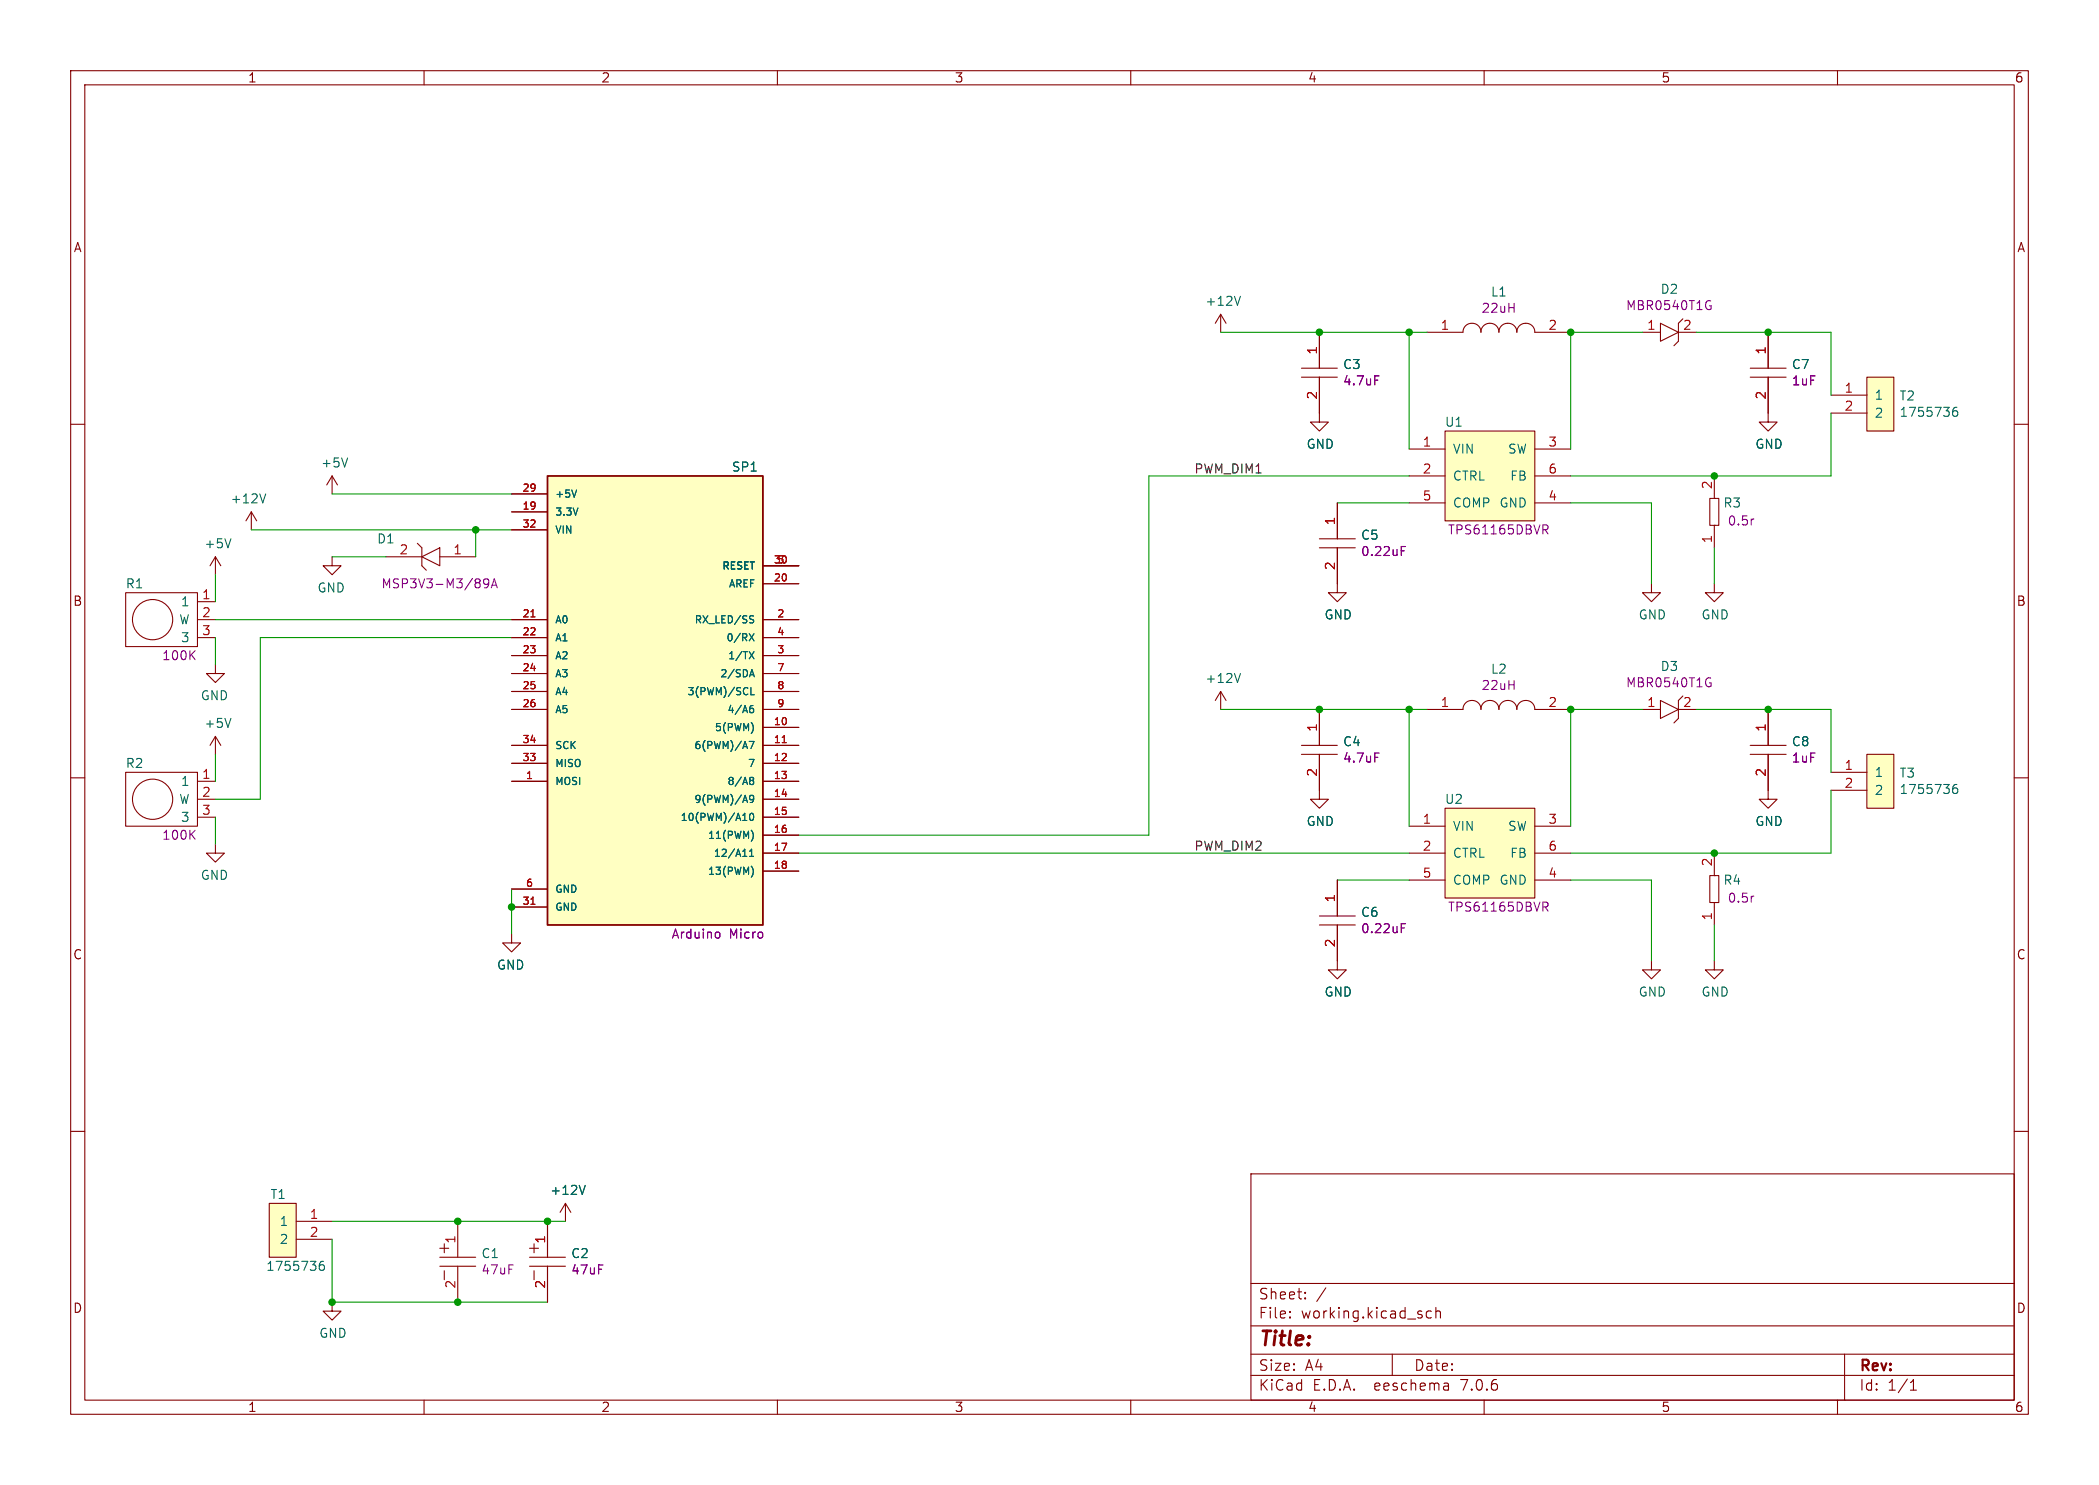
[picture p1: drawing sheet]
<svg xmlns="http://www.w3.org/2000/svg" width="297mm" height="210mm" viewBox="0 0 297 210" stroke-linecap="round" stroke-linejoin="round" font-family="sans-serif">
<g fill="none" stroke="#840000" stroke-width=".15">
<path d="M10 10h277v190h-277zM12 12h273v186h-273zM60 10v2M110 10v2M160 10v2M210 10v2M260 10v2M10 60h2M172.7 44.5v2.5M172.7 44.5l-.7 1.2M172.7 44.5l.8 1.2M184.1 52.1h5.1"/>
<path d="M184.1 53.3h5.1M186.7 53.3v6.4h1.3l-1.3 1.3-1.3-1.3h1.3M186.7 47v5.1M201.9 47h5.1a1.27 1.27 0 0 1 1.3-1.3 1.27 1.27 0 0 1 1.2 1.3 1.27 1.27 0 0 1 1.3-1.3 1.27 1.27 0 0 1 1.3 1.3 1.27 1.27 0 0 1 1.3-1.3 1.27 1.27 0 0 1 1.2 1.3 1.27 1.27 0 0 1 1.3-1.3 1.27 1.27 0 0 1 1.3 1.3h5M232.4 47h2.5M234.9 45.7l2.6 1.3-2.6 1.3zM237.5 45.7v2.6l-.6 .6M237.5 47h2.5M247.6 52.1h5.1M247.6 53.3h5.1M250.2 53.3v6.4h1.3l-1.3 1.3-1.3-1.3h1.3M250.2 47v5.1"/>
<path d="M259.1 55.9h5.1M259.1 58.4h5.1M264.2 53.3h3.8v7.7h-3.8zM285 60h2M30.5 78.7l-.8 1.3M30.5 78.7v2.6M30.5 78.7l.7 1.3M35.6 72.4l.7 1.3M35.6 72.4v2.5M35.6 72.4l-.8 1.3M47 78.7v1.3h-1.3l1.3 1.3 1.3-1.3h-1.3M47 67.3l-.8 1.3"/>
<path d="M47 67.3v2.6M47 67.3l.8 1.3M54.6 78.7h5.1M59.1 76.8l.6 .7v2.5l.6 .6M59.7 78.7l2.5-1.2v2.5zM62.2 78.7h5.1M72.4 72.4h5.1M72.4 69.9h5.1M72.4 74.9h5.1M186.7 76.2h5.1M186.7 77.5h5.1M189.2 77.5v6.3h1.3l-1.3 1.3-1.2-1.3h1.2"/>
<path d="M189.2 71.1v5.1M199.4 63.5h5.1M199.4 67.3h5.1M199.4 71.1h5.1M204.5 61h12.7v12.7h-12.7zM217.2 63.5h5M217.2 67.3h5M217.2 71.1h5M241.9 70.5h1.3v3.8h-1.3zM242.6 74.3h.1M242.6 70.5h.1M242.6 67.3v3.2"/>
<path d="M242.6 74.3v3.2M17.8 83.8h10.1v7.6h-10.1zM27.9 85.1h2.6M27.9 87.6h2.6M27.9 90.2h2.6M30.5 94v1.3h-1.3l1.3 1.2 1.2-1.2h-1.2M72.4 87.6h5.1M72.4 90.2h5.1M72.4 92.7h5.1M72.4 95.3h5.1M72.4 97.8h5.1M107.9 87.6h5.1"/>
<path d="M107.9 90.2h5.1M107.9 82.6h5.1M107.9 92.7h5.1M107.9 95.3h5.1M107.9 97.8h5.1M107.9 80h5.1M172.7 97.8l-.7 1.3M172.7 97.8v2.5M172.7 97.8l.8 1.3M233.7 82.6v1.2h1.2l-1.2 1.3-1.3-1.3h1.3M234.9 99.1l2.6 1.2-2.6 1.3zM237.5 99.1v2.5l-.6 .6"/>
<path d="M242.6 82.6v1.2h1.2l-1.2 1.3-1.3-1.3h1.3M10 110h2M17.8 109.2h10.1v7.6h-10.1zM27.9 110.5h2.6M27.9 113h2.6M27.9 115.6h2.6M30.5 119.4v1.3h-1.3l1.3 1.2 1.2-1.2h-1.2M30.5 104.1v2.6M30.5 104.1l-.8 1.3M30.5 104.1l.7 1.3M72.4 100.3h5.1M72.4 105.4h5.1"/>
<path d="M72.4 110.5h5.1M72.4 108h5.1M107.9 100.3h5.1M107.9 105.4h5.1M107.9 110.5h5.1M107.9 113h5.1M107.9 115.6h5.1M107.9 102.9h5.1M107.9 108h5.1M107.9 118.1h5.1M184.1 105.4h5.1M184.1 106.7h5.1"/>
<path d="M186.7 106.7v6.3h1.3l-1.3 1.3-1.3-1.3h1.3M186.7 100.3v5.1M199.4 116.8h5.1M201.9 100.3h5.1a1.27 1.27 0 0 1 1.3-1.2 1.27 1.27 0 0 1 1.2 1.2 1.27 1.27 0 0 1 1.3-1.2 1.27 1.27 0 0 1 1.3 1.2 1.27 1.27 0 0 1 1.3-1.2 1.27 1.27 0 0 1 1.2 1.2 1.27 1.27 0 0 1 1.3-1.2 1.27 1.27 0 0 1 1.3 1.2h5M204.5 114.3h12.7v12.7h-12.7zM217.2 116.8h5M232.4 100.3h2.5M237.5 100.3h2.5M247.6 105.4h5.1M247.6 106.7h5.1M250.2 106.7v6.3h1.3l-1.3 1.3-1.3-1.3h1.3M250.2 100.3v5.1"/>
<path d="M259.1 109.2h5.1M259.1 111.8h5.1M264.2 106.7h3.8v7.6h-3.8zM285 110h2M72.4 132.1v1.3h-1.3l1.3 1.2 1.3-1.2h-1.3M72.4 128.3h5.1M72.4 125.7h5.1M107.9 120.7h5.1M107.9 123.2h5.1M186.7 129.5h5.1M186.7 130.8h5.1M189.2 130.8v6.4h1.3l-1.3 1.2-1.2-1.2h1.2"/>
<path d="M189.2 124.5v5M199.4 120.7h5.1M199.4 124.5h5.1M217.2 120.7h5M217.2 124.5h5M233.7 135.9v1.3h1.2l-1.2 1.2-1.3-1.2h1.3M241.9 123.8h1.3v3.8h-1.3zM242.6 127.6h.1M242.6 123.8h.1M242.6 135.9v1.3h1.2l-1.2 1.2-1.3-1.2h1.3M242.6 120.7v3.1M242.6 127.6v3.2"/>
<path d="M10 160h2M285 160h2M38.1 170.2h3.8v7.6h-3.8zM41.9 172.7h5.1M41.9 175.3h5.1M62.2 176.5h1.3M62.2 177.8h5.1M62.2 179.1h5.1M62.9 175.9v1.3M62.9 179.7v1.3M64.8 172.7v5.1M64.8 179.1v5.1"/>
<path d="M74.9 176.5h1.3M74.9 177.8h5.1M74.9 179.1h5.1M75.6 175.9v1.3M75.6 179.7v1.3M77.5 172.7v5.1M77.5 179.1v5.1M80 170.2l-.8 1.3M80 170.2v2.5M80 170.2l.8 1.3M177 166h108v32h-108zM47 184.2v1.2h1.3l-1.3 1.3-1.3-1.3h1.3"/>
<path d="M60 198v2M110 198v2M160 198v2M177 194.5h108M177 191.5h108M177 187.5h108M177 181.5h108M182.5 186.3h.1l-.1 .1M182.5 186.3v.1M182.5 185.5v.1M182.5 185.5h.1l-.1 .1M184.7 183.6v.1"/>
<path d="M184.7 183.6h-.1l.1 .1M184.7 182.8v.1M184.7 182.8h-.1l.1 .1M187.6 182.1l-1.3 2M197 191.5v3M202.5 185.5l-.4-.1-.3 .3v.4l.2 .2 .1 .1 .4-.1M203.2 185.5a.37 .37 0 0 1 .6 .1v.8M203.2 184.9v1.5M204.9 195.7l.1 .9M205 196.5l-.2 .1M205 196h-.2M210 198v2"/>
<path d="M260 198v2M261 191.5v6.5M270.3 196.6h.9M270.3 195.5l.4-.4v1.5"/>
<circle cx="21.6" cy="87.6" r="2.84"/>
<circle cx="21.6" cy="113" r="2.84"/>
</g>
<g fill="none" stroke="#840084" stroke-width=".15">
<path d="M194.5 53.2h.6M241.8 42.5l.3 .1M241.9 43.2h.2v.5l-.3 .1M198.3 77.9h.4M198.3 77.3h.6M218.3 74.2h.5l.2 .3-.1 .3-.6 .1M218.6 74.9l.4 .6M248.2 73.4l-.3 .1M27.1 92.6l.5 .7M27.6 92l-.7 .7M69.2 82.4l-.3 .2h-.4l-.1-.2v-.3l.1-.2h.4l.2 .1a.84 .84 0 0 1-.3 1.1h-.3M69.5 83.1l.4-1.2 .5 1.2"/>
<path d="M69.6 82.8h.6M241.8 95.9h.3M241.9 96.6h.2v.4l-.3 .1M27.1 118l.5 .7M27.6 117.4l-.7 .7M194.5 106.5h.6M101.4 131.8l.4 .1 .1 .2-.1 .4-.4 .2M198.3 131.2h.4M198.3 130.6h.6M218.3 127.6h.5l.2 .2-.1 .4h-.6M218.6 128.2l.4 .6M248.2 126.7l-.3 .1"/>
</g>
<g fill="#ffffc2" stroke="#ffffc2" stroke-width=".14">
<path d="M38.1 170.2h3.8v7.6h-3.8z"/>
<path d="M264.2 53.3h3.8v7.7h-3.8z"/>
<path d="M264.2 106.7h3.8v7.6h-3.8z"/>
<path d="M204.5 114.3h12.7v12.7h-12.7z"/>
<path d="M77.5 67.3h30.4v63.5h-30.4z"/>
<path d="M204.5 61h12.7v12.7h-12.7z"/>
</g>
<g fill="none" stroke="#006464" stroke-width=".15">
<path d="M175.5 41.9l-.4 1.3M276.9 57.6a.5 .5 0 0 0-.6 .5v.5l.1 .2 .4 .1 .2-.1v-.5l-.1-.2h-.4l-.2 .2M32.7 76.2l-.4 1.3M37.6 69.8l-.4 1.3M49.2 64.8l-.4 1.2M81.6 69.3l-.4 1M106 92.2l.7 1M106 89.6l.7 1M106.1 95.7l.3-1 .3 1M106.2 95.4h.4M106.3 87.6l.2 .1 .1 .2-.2 .2h-.2M106.3 87.1h.3"/>
<path d="M106.3 97.2v1.1h.4M106.5 99.8h-.2l-.2 .2M106.7 92.2l-.7 1M106.7 89.6l-.7 1M175.5 95.2l-.4 1.3M32.7 101.6l-.4 1.3M105.1 116h.6M106 104.9h.7l-.4 1M106.2 110.3l.1 .1M106.2 110l.2-.1 .2 .1v.2l-.2 .2M106.2 100.2h.2l.2 .2-.1 .3h-.3M106.2 115.1l.1-.1a.54 .54 0 0 1 .4 .5 .54 .54 0 0 1-.4 .5 .68 .68 0 0 1-.1-.9z"/>
<path d="M106.3 110.4h.1M106.3 110.4h-.1M106.4 117.5a1.19 1.19 0 0 1 0 1.4M106.4 110.4l.2 .2v.3l-.2 .1-.2-.1M106.6 112.9l-.2 .2h-.2l-.1-.2 .1-.4h.2l.2 .1a.67 .67 0 0 1-.2 .9h-.2M276.9 110.9a.5 .5 0 0 0-.6 .6v.5l.1 .2h.4l.2-.1v-.4l-.1-.2-.4-.1-.2 .3M105.1 121.1h.6M106.1 121.1h.5M106.1 120.4l.3-.3v1M106.4 122.5a1.19 1.19 0 0 1 0 1.5M45.8 178.4a.5 .5 0 0 0-.6 .5v.5l.1 .2h.4l.1-.1 .1-.4-.1-.2h-.4l-.2 .2M82.8 167.6l-.4 1.3"/>
</g>
<path d="M77.5 67.3h30.4v63.5h-30.4z" fill="none" stroke="#840000" stroke-width=".25"/>
<path d="M75.1 87.2h.6M110.7 105h.6M75.1 127.9h.6" fill="none" stroke="#a90000" stroke-width=".15"/>
<g fill="none" stroke="#009600" stroke-width=".15">
<path d="M172.7 47h29.2M199.4 47v16.5M232.4 47h-10.2v16.5M240 47h19.1v8.9M259.1 58.4v8.9h-36.9M35.6 74.9h36.8M47 78.7h7.6M47 69.9h25.4M67.3 74.9v3.8M189.2 71.1h10.2M199.4 67.3h-36.8v50.8h-49.6M222.2 71.1h11.5v11.5"/>
<path d="M242.6 77.5v5.1M30.5 81.3v3.8M30.5 90.2v3.8M30.5 87.6h41.9M72.4 90.2h-35.6v22.8h-6.3M30.5 106.7v3.8M30.5 115.6v3.8M172.7 100.3h29.2M199.4 100.3v16.5M232.4 100.3h-10.2v16.5M240 100.3h19.1v8.9M259.1 111.8v8.9h-36.9"/>
<path d="M72.4 125.7v6.4M113 120.7h86.4M189.2 124.5h10.2M222.2 124.5h11.5v11.4M242.6 130.8v5.1M47 172.7h33M47 175.3v8.9h30.5"/>
</g>
<g fill="#009600" stroke="#009600" stroke-width=".15">
<circle cx="64.8" cy="184.2" r=".46"/>
<circle cx="47" cy="184.2" r=".46"/>
<circle cx="64.8" cy="172.7" r=".46"/>
<circle cx="72.4" cy="128.3" r=".46"/>
<circle cx="77.5" cy="172.7" r=".46"/>
<circle cx="67.3" cy="74.9" r=".46"/>
<circle cx="250.2" cy="100.3" r=".46"/>
<circle cx="242.6" cy="67.3" r=".46"/>
<circle cx="250.2" cy="47" r=".46"/>
<circle cx="242.6" cy="120.7" r=".46"/>
<circle cx="222.2" cy="100.3" r=".46"/>
<circle cx="199.4" cy="100.3" r=".46"/>
<circle cx="199.4" cy="47" r=".46"/>
<circle cx="222.2" cy="47" r=".46"/>
<circle cx="186.7" cy="47" r=".46"/>
<circle cx="186.7" cy="100.3" r=".46"/>
</g>
<text font-size="2.8" fill="#840000" x="178" y="190.9">Title:</text>
<g font-size="2.1" fill="#840000">
<text x="178" y="184">Sheet:</text>
<text x="178" y="186.7">File:</text>
<text x="184.1" y="186.7">working.kicad_sch</text>
<text x="178" y="196.9">KiCad</text>
<text x="178" y="194.1">Size:</text>
<text x="184.7" y="194.1">A4</text>
<text x="185.7" y="196.9">E.D.A.</text>
<text x="194.6" y="196.9">eeschema</text>
<text x="200" y="194.1">Date:</text>
<text x="207" y="196.9">7.0.6</text>
<text x="263" y="194.3">Rev:</text>
<text x="263" y="196.9">Id:</text>
<text x="267.1" y="196.9">1/1</text>
</g>
<g font-size="1.8" fill="#840000">
<text x="35" y="11.9">1</text>
<text x="85" y="11.9">2</text>
<text x="135" y="11.9">3</text>
<text x="185" y="11.9">4</text>
<text x="235" y="11.9">5</text>
<text x="285" y="11.9">6</text>
<text x="10.3" y="35.9">A</text>
<text x="285.3" y="35.9">A</text>
<text x="10.3" y="85.9">B</text>
<text x="285.3" y="85.9">B</text>
<text x="10.3" y="135.9">C</text>
<text x="285.3" y="135.9">C</text>
<text x="10.3" y="185.9">D</text>
<text x="285.3" y="185.9">D</text>
<text x="35" y="199.9">1</text>
<text x="85" y="199.9">2</text>
<text x="135" y="199.9">3</text>
<text x="185" y="199.9">4</text>
<text x="235" y="199.9">5</text>
<text x="285" y="199.9">6</text>
</g>
<g font-size="1.8" fill="#006464">
<text x="234.9" y="41.8">D2</text>
<text x="170.5" y="43.5">+12V</text>
<text x="210.9" y="42.1">L1</text>
<text x="190" y="52.4">C3</text>
<text x="253.5" y="52.4">C7</text>
<text x="265.2" y="56.7">1</text>
<text x="265.2" y="59.3">2</text>
<text x="268.7" y="56.8">T2</text>
<text x="268.7" y="59.2">1755736</text>
<text x="184.8" y="63.7">GND</text>
<text x="204.4" y="60.6">U1</text>
<text x="205.5" y="64.4">VIN</text>
<text x="213.3" y="64.4">SW</text>
<text x="248.3" y="63.7">GND</text>
<text x="32.5" y="71.4">+12V</text>
<text x="45.3" y="66.3">+5V</text>
<text x="103.5" y="66.9">SP1</text>
<text x="205.5" y="68.2">CTRL</text>
<text x="205.5" y="72">COMP</text>
<text x="212.1" y="72">GND</text>
<text x="213.6" y="68.2">FB</text>
<text x="243.8" y="72">R3</text>
<text x="28.8" y="77.7">+5V</text>
<text x="53.3" y="77.1">D1</text>
<text x="192.5" y="76.5">C5</text>
<text x="17.7" y="83.4">R1</text>
<text x="44.8" y="84">GND</text>
<text x="25.3" y="88.5">W</text>
<text x="25.5" y="86">1</text>
<text x="187.3" y="87.8">GND</text>
<text x="231.8" y="87.8">GND</text>
<text x="240.7" y="87.8">GND</text>
<text x="25.5" y="91">3</text>
<text x="210.9" y="95.5">L2</text>
<text x="234.9" y="95.1">D3</text>
<text x="28.3" y="99.2">GND</text>
<text x="170.5" y="96.8">+12V</text>
<text x="28.8" y="103.1">+5V</text>
<text x="190" y="105.7">C4</text>
<text x="253.5" y="105.7">C8</text>
<text x="17.7" y="108.8">R2</text>
<text x="25.3" y="113.9">W</text>
<text x="25.5" y="111.4">1</text>
<text x="204.4" y="113.9">U2</text>
<text x="265.2" y="110.1">1</text>
<text x="265.2" y="112.6">2</text>
<text x="268.7" y="110.2">T3</text>
<text x="268.7" y="112.5">1755736</text>
<text x="25.5" y="116.4">3</text>
<text x="184.8" y="117">GND</text>
<text x="205.5" y="117.7">VIN</text>
<text x="213.3" y="117.7">SW</text>
<text x="248.3" y="117">GND</text>
<text x="28.3" y="124.6">GND</text>
<text x="205.5" y="121.5">CTRL</text>
<text x="205.5" y="125.3">COMP</text>
<text x="212.1" y="125.3">GND</text>
<text x="213.6" y="121.5">FB</text>
<text x="243.8" y="125.3">R4</text>
<text x="192.5" y="129.9">C6</text>
<text x="70.2" y="137.3">GND</text>
<text x="187.3" y="141.1">GND</text>
<text x="231.8" y="141.1">GND</text>
<text x="240.7" y="141.1">GND</text>
<text x="38.2" y="169.8">T1</text>
<text x="39.5" y="173.6">1</text>
<text x="77.7" y="169.2">+12V</text>
<text x="37.6" y="179.9">1755736</text>
<text x="39.5" y="176.1">2</text>
<text x="68" y="178.1">C1</text>
<text x="80.7" y="178.1">C2</text>
<text x="45.1" y="189.4">GND</text>
</g>
<g font-size="1.8" fill="#a90000">
<text x="203.8" y="46.7">1</text>
<text x="219" y="46.7">2</text>
<text x="233" y="46.7">1</text>
<text x="238.1" y="46.7">2</text>
<text x="186.4" y="50.2" transform="rotate(-90 186.4 50.2)">1</text>
<text x="249.9" y="50.2" transform="rotate(-90 249.9 50.2)">1</text>
<text x="186.4" y="56.6" transform="rotate(-90 186.4 56.6)">2</text>
<text x="249.9" y="56.6" transform="rotate(-90 249.9 56.6)">2</text>
<text x="260.9" y="55.6">1</text>
<text x="260.9" y="58.2">2</text>
<text x="201.2" y="63.2">1</text>
<text x="219" y="63.2">3</text>
<text x="201.2" y="67.1">2</text>
<text x="201.2" y="70.9">5</text>
<text x="219" y="70.9">4</text>
<text x="219" y="67.1">6</text>
<text x="242.3" y="69.3" transform="rotate(-90 242.3 69.3)">2</text>
<text x="189" y="74.4" transform="rotate(-90 189 74.4)">1</text>
<text x="242.3" y="76.9" transform="rotate(-90 242.3 76.9)">1</text>
<text x="56.4" y="78.5">2</text>
<text x="64.1" y="78.5">1</text>
<text x="189" y="80.7" transform="rotate(-90 189 80.7)">2</text>
<text x="28.5" y="84.8">1</text>
<text x="28.5" y="87.4">2</text>
<text x="28.5" y="89.9">3</text>
<text x="203.8" y="100.1">1</text>
<text x="219" y="100.1">2</text>
<text x="233" y="100.1">1</text>
<text x="238.1" y="100.1">2</text>
<text x="186.4" y="103.6" transform="rotate(-90 186.4 103.6)">1</text>
<text x="249.9" y="103.6" transform="rotate(-90 249.9 103.6)">1</text>
<text x="28.5" y="110.2">1</text>
<text x="28.5" y="112.8">2</text>
<text x="186.4" y="109.9" transform="rotate(-90 186.4 109.9)">2</text>
<text x="249.9" y="109.9" transform="rotate(-90 249.9 109.9)">2</text>
<text x="260.9" y="109">1</text>
<text x="260.9" y="111.5">2</text>
<text x="28.5" y="115.3">3</text>
<text x="201.2" y="116.6">1</text>
<text x="219" y="116.6">3</text>
<text x="201.2" y="120.4">2</text>
<text x="201.2" y="124.2">5</text>
<text x="219" y="124.2">4</text>
<text x="219" y="120.4">6</text>
<text x="242.3" y="122.6" transform="rotate(-90 242.3 122.6)">2</text>
<text x="189" y="127.7" transform="rotate(-90 189 127.7)">1</text>
<text x="242.3" y="130.3" transform="rotate(-90 242.3 130.3)">1</text>
<text x="189" y="134.1" transform="rotate(-90 189 134.1)">2</text>
<text x="43.7" y="172.5">1</text>
<text x="43.7" y="175">2</text>
<text x="64.5" y="176" transform="rotate(-90 64.5 176)">1</text>
<text x="77.2" y="176" transform="rotate(-90 77.2 176)">1</text>
<text x="64.5" y="182.3" transform="rotate(-90 64.5 182.3)">2</text>
<text x="77.2" y="182.3" transform="rotate(-90 77.2 182.3)">2</text>
</g>
<g font-size="1.8" fill="#840084">
<text x="209.5" y="44.5">22uH</text>
<text x="230" y="44.1">MBR0540T1G</text>
<text x="190" y="54.7">4.7uF</text>
<text x="253.5" y="54.7">1uF</text>
<text x="204.8" y="75.8">TPS61165DBVR</text>
<text x="244.4" y="74.5">0.5r</text>
<text x="53.9" y="83.4">MSP3V3-M3/89A</text>
<text x="192.5" y="78.8">0.22uF</text>
<text x="22.8" y="93.6">100K</text>
<text x="209.5" y="97.8">22uH</text>
<text x="230" y="97.4">MBR0540T1G</text>
<text x="190" y="108.1">4.7uF</text>
<text x="253.5" y="108.1">1uF</text>
<text x="22.8" y="119">100K</text>
<text x="204.8" y="129.1">TPS61165DBVR</text>
<text x="244.4" y="127.9">0.5r</text>
<text x="94.9" y="132.9">Arduino</text>
<text x="103.2" y="132.9">Micro</text>
<text x="192.5" y="132.2">0.22uF</text>
<text x="68" y="180.4">47uF</text>
<text x="80.7" y="180.4">47uF</text>
</g>
<g font-size="1.8" fill="#0f0f0f">
<text x="168.9" y="67">PWM_DIM1</text>
<text x="168.9" y="120.4">PWM_DIM2</text>
</g>
<g font-size="1.4" fill="#a90000">
<text x="73.8" y="69.6">29</text>
<text x="73.8" y="72.1">19</text>
<text x="73.8" y="74.7">32</text>
<text x="109.4" y="82.3">20</text>
<text x="109.4" y="79.8">30</text>
<text x="109.9" y="79.8">5</text>
<text x="73.8" y="87.4">21</text>
<text x="73.8" y="89.9">22</text>
<text x="109.9" y="87.4">2</text>
<text x="109.9" y="89.9">4</text>
<text x="73.8" y="92.5">23</text>
<text x="73.8" y="95">24</text>
<text x="109.9" y="92.5">3</text>
<text x="109.9" y="95">7</text>
<text x="73.8" y="97.5">25</text>
<text x="73.8" y="100.1">26</text>
<text x="109.9" y="97.5">8</text>
<text x="109.9" y="100.1">9</text>
<text x="73.8" y="107.7">33</text>
<text x="73.8" y="105.2">34</text>
<text x="109.4" y="102.6">10</text>
<text x="109.4" y="105.2">11</text>
<text x="109.4" y="107.7">12</text>
<text x="74.3" y="110.2">1</text>
<text x="109.4" y="110.2">13</text>
<text x="109.4" y="112.8">14</text>
<text x="109.4" y="115.3">15</text>
<text x="109.4" y="117.9">16</text>
<text x="74.3" y="125.5">6</text>
<text x="109.4" y="120.4">17</text>
<text x="109.4" y="122.9">18</text>
<text x="73.8" y="128">31</text>
</g>
<g font-size="1.4" fill="#006464">
<text x="78.5" y="70.6">+5V</text>
<text x="78.5" y="73.1">3.3V</text>
<text x="78.5" y="75.7">VIN</text>
<text x="102.1" y="80.7">RESET</text>
<text x="103" y="83.3">AREF</text>
<text x="78.5" y="88.4">A0</text>
<text x="98.2" y="88.4">RX_LED/SS</text>
<text x="78.5" y="90.9">A1</text>
<text x="78.5" y="93.4">A2</text>
<text x="78.5" y="96">A3</text>
<text x="101.8" y="96">2/SDA</text>
<text x="102.7" y="90.9">0/RX</text>
<text x="102.9" y="93.4">1/TX</text>
<text x="78.5" y="98.5">A4</text>
<text x="78.5" y="101.1">A5</text>
<text x="97.1" y="98.5">3(PWM)/SCL</text>
<text x="102.8" y="101.1">4/A6</text>
<text x="78.5" y="106.1">SCK</text>
<text x="98.1" y="106.1">6(PWM)/A7</text>
<text x="101" y="103.6">5(PWM)</text>
<text x="78.5" y="111.2">MOSI</text>
<text x="78.5" y="108.7">MISO</text>
<text x="98.1" y="113.8">9(PWM)/A9</text>
<text x="102.8" y="111.2">8/A8</text>
<text x="105.7" y="108.7">7</text>
<text x="96.2" y="116.3">10(PWM)/A10</text>
<text x="100.1" y="118.8">11(PWM)</text>
<text x="100.1" y="123.9">13(PWM)</text>
<text x="100.9" y="121.4">12/A11</text>
<text x="78.5" y="129">GND</text>
<text x="78.5" y="126.5">GND</text>
</g>
</svg>
